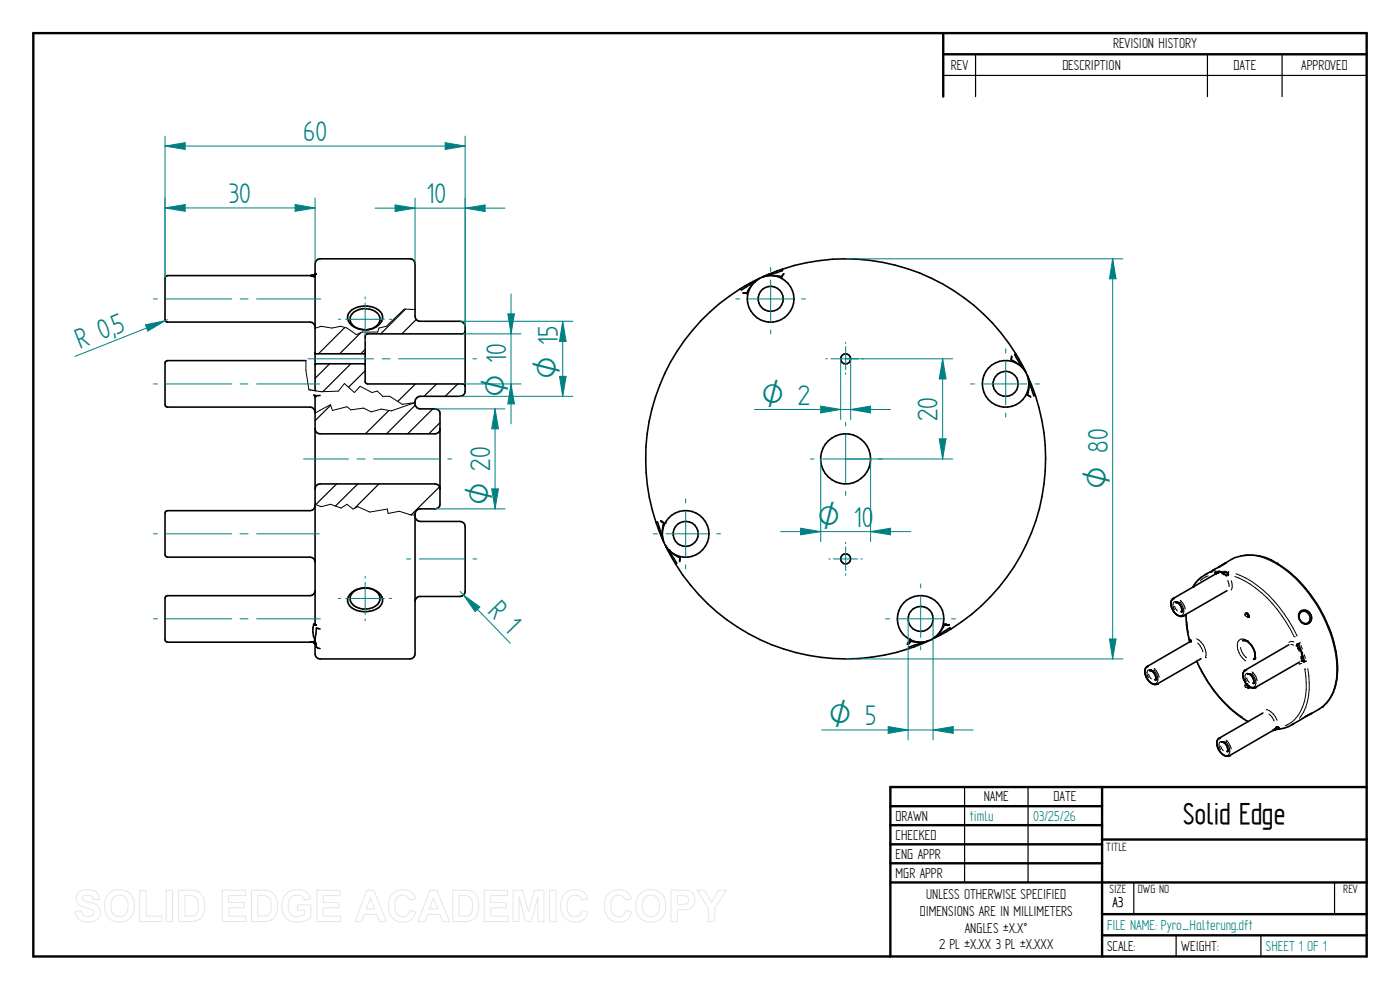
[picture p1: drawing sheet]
<svg xmlns="http://www.w3.org/2000/svg" width="297mm" height="210mm" viewBox="0 0 297 210" stroke-linecap="round" stroke-linejoin="round" font-family="sans-serif">
<g fill="none" stroke="#000" stroke-width=".51">
<path d="M7.1 7h282.8v195.9h-282.8zM200.1 7v13.5M200.1 11.5h89.8M188.9 171h44.9M188.9 175h44.9M188.9 179.1h44.9M233.8 167v35.9M233.8 178.1h56.1M289.9 167h-101v35.9M188.9 183.1h44.9M188.9 187.2h101M233.8 193.9h56.1"/>
<path d="M233.8 198.4h56.1"/>
</g>
<g fill="none" stroke="#000" stroke-width=".25">
<path d="M200.1 16h89.8M207 11.5v9M256.2 11.5v9M272 11.5v9M69.9 77.2l-3.1 3.1M73.2 69.5l-5.6 5.6M74.4 77.2l-5.9 5.9M76.5 70.6l-4.4 4.5M77.5 74.1l-1 1M77.5 78.7l-3.5 3.4M86 65.6l-5.2 5.2M88.3 67.8l-3 3"/>
<path d="M70.1 86l-3.3 3.2M82.5 87.1l-5 4.9M88.1 85.9l-6.1 6.1M88.1 81.4l-3.7 3.7M91.8 86.7l-5.3 5.3M92.6 81.4l-2.6 2.7M93.3 89.7l-2.3 2.3M97.1 81.4l-2.7 2.7M71.4 102.7l-4.4 4.3M75.9 102.7l-4.7 4.7M80.4 102.7l-5.2 5.1M93.3 103.3l-6.1 5.9"/>
<path d="M204.6 167v20.2M218.1 167v20.2M240.5 187.3v6.6M249.5 198.4v4.5M267.5 198.4v4.5M283.1 187.3v6.6"/>
</g>
<g fill="none" stroke="#000" stroke-width=".21">
<path d="M64.9 76.5v2.1l.6 4.1h.3M88.1 65.7l-2.3-.1-3.8 3.6-1.6 .4-.3 .8h-3.3l-1.2 .6-2-1.4-1.3-.4-1.9 .4-2.3-.4-1.3 .4M65.8 82.7l2.4 .4 3.6-.1 1.3-1.6 2.1 1.9 1.2-1.3 2.5 1.3 1.2-.3 1.1 1.1h1.5l2.6 1.7 2.8-.4-5.1 1.8-2.1-.4-2.2 .6-1.6-.8-2.7 .4-.8-.7-3.1 .8-.4-1.2-3.3 1.7M65.8 82.7l.2 .1M66.3 82.8h.3M66.8 107l1.4 .5 1.9-.5 2.2 .8 1.3-.8 1.3 1 1-.5 2.5 1.1 3.8-.6 .1 .9 2.4-.4 2.4 .7 1 .1M263.5 117.9a10.4 10.4 0 0 1 7.8 2 28.8 28.8 0 0 1 12.3 21.2 11.6 11.6 0 0 1-2 7.8M249.2 128.6l.6 1M249.4 127.8h.1M250.3 127.7h.1M250.4 127.8a2.24 2.24 0 0 1 .5 2.6 1.57 1.57 0 0 1-2.1-1.1l-.3-.6M250.4 127.3l.1 .2a2.95 2.95 0 0 1 .9 1.7"/>
<path d="M250.6 128.6a1.06 1.06 0 0 0-1.7-.7 1.74 1.74 0 0 0 .3 1.5M251.8 131.9l.3 2.3M252.3 135.8h.1M252.4 135.8h.1M252.5 136.1h.1M253.9 135.5a3.6 3.6 0 0 1 1.8 4M254.1 136.4l.5 .6 .6 1.3M255.7 139.5h.1M256.3 122.2l-1.7 1M257.4 121.3l-.7 .2M257.8 121.8h.1M257.8 121.6h.1"/>
<path d="M257.8 121.5h.1M258.4 121.5h.1M258.4 121.5h-.1M258.8 121.1l-.5 .1M258.8 121.4h-.1M259.1 121.6l.5 .3M259.1 121.2h-.1M259.6 121.9h.1M259.7 121.2h.5M260.1 122.1v.1M260.4 121.7h.1M260.4 121.8h.1"/>
<path d="M260.5 123.1l.2 1.3M261.2 123.2a2.44 2.44 0 0 1 0 2M262 122.3a22.9 22.9 0 0 1 10.9 9.7l1.6 3M262.2 121.7a23.2 23.2 0 0 1 11.2 10l1.8 3.2M263.2 137.4v.1a3.6 3.6 0 0 0 1.3 2M264.2 130.5l.3 .4M264.3 130.1h.1M264.7 130.3h.1M264.7 130.3l-.5-.2-.1 .5M266.4 139.1a3.8 3.8 0 0 0-2.7-3.5 1.19 1.19 0 0 0-1.2 1.6 4.2 4.2 0 0 0 1.8 3M273.9 136.7l.5 .2M274.5 136.2l-.7-.1-.4 .2"/>
<path d="M274.6 135.1h.1M275 137h-.1M275.3 137.5l.3 .7M275.3 136.6h.1M276 136.9l.3 .8M276 139.2v.6M276.1 138.6h-.1M276.4 138.4l-.1 .1M276.7 138.9l.2 .8M243.7 143l.6 1M243.9 142.2h.1M244.8 142.2h.1"/>
<path d="M244.8 142.2a2.14 2.14 0 0 1 .6 2.7 1.61 1.61 0 0 1-2.1-1.1l-.3-.7M244.9 141.8l.5 .6 .5 1.3M245 143.1a.98 .98 0 0 0-.6-.9 .98 .98 0 0 0-1 .2 1.38 1.38 0 0 0 .3 1.4M254.6 141.7a28 28 0 0 0 9 10.4M259 158.2l.5 1M259.2 157.4h.1M260.1 157.4h.1M260.1 157.4a2.3 2.3 0 0 1 .5 2.7 1.22 1.22 0 0 1-1.7-.7l-.6-1.1M260.1 157l.5 .6 .6 1.3M260.3 158.3a.98 .98 0 0 0-.6-.9 .98 .98 0 0 0-1 .2 1.38 1.38 0 0 0 .3 1.4M264.1 145.3l.2 .6M264.2 145.5h.1"/>
<path d="M264.2 145.5l.3 .3M264.3 145.2h.1M264.5 143.8l.5 1M264.7 143h.1M264.8 145.9h.1M264.8 145.7v.2M265.6 142.9h.1M265.6 142.5a2.98 2.98 0 0 1 1.1 1.9M265.6 143a2.24 2.24 0 0 1 .6 2.6 1.57 1.57 0 0 1-2.1-1.1l-.3-.6M265.9 143.8a1.06 1.06 0 0 0-1.7-.7 1.74 1.74 0 0 0 .3 1.5M268.6 150.5a3.5 3.5 0 0 1 2.3 2.3M269.2 151.5l.7 .7 .4 .8"/>
<path d="M270.3 154.8h.1M270.4 154.6l-.1 .2M270.7 154.3h-.1M271.1 154.5h.1M271.1 154.4h.1M271.2 154.6h.1M271.2 154.5h.1M275.6 140.8h.1M275.8 140.3l-.1 .1M276 140.2h.1M276.1 140.7l-.5 .1M276.6 140.3h.1"/>
<path d="M276.6 140.4h.1M276.8 141.9h.1M276.8 141.9a12.9 12.9 0 0 1-1.5 9.9 5.6 5.6 0 0 1-2.6 2.1M277.5 141.9a13.5 13.5 0 0 1-1.5 10.1l-.3 .4"/>
</g>
<g fill="none" stroke="#000" stroke-width=".34">
<path d="M65.8 58.5h-30.2l-.5 .2-.1 .3v8.8l.3 .5h30.5a1.08 1.08 0 0 1 1 1.1M66.8 58.1l-.3 .6-.1-.2M160 59.9l-1 1.3-.6 1.1-.8-.1M161 59.1l-3.7 2.4-.2-.2M161.2 59l-4.1 2.3M163 58.5a5 5 0 0 0-3.7 7.5 5 5 0 0 0 8.4 0 5 5 0 0 0-3.7-7.5h-1.2M166 57.1a42.4 42.4 0 0 1 49.5 17.9M166 57.1l-4.4 1.7M166 57.1v.3l-4.1 1.4M166.3 58.1l-.2 .2-.2 .4-1.2-.2h-1.7M64.9 76.5h-29.3l-.5 .3-.1 .2v8.9l.3 .4 .3 .1h30.2a1.08 1.08 0 0 1 1 1M66.8 77.4l.3-.2h10.2l.2 .2"/>
<path d="M66.8 74.8l.3 .3h10.2l.2-.3M74.6 65.7a5.1 5.1 0 0 1 6.1 .5 2.06 2.06 0 0 1-.9 3.2 4.3 4.3 0 0 1-5.9-1.3 1.77 1.77 0 0 1 .7-2.4zM75 66.3a4 4 0 0 1 5.4 .6 2.02 2.02 0 0 1-1.4 2.8 3.7 3.7 0 0 1-4.7-1.5 1.79 1.79 0 0 1 .7-1.9zM98.7 70.3l-.1 .3-.5 .2h-20.1l-.5 .3v.3v9.5l.2 .5h20.4l.3 .1 .3 .5M157.1 61.3a42.6 42.6 0 0 0-18 49.5M214.6 75.6l-.1 .7 1 .6 1.4 1M215.5 75l2.2 4.1M215.5 75l-.2 .2 .3 .6 2 3.1M217.9 79.5l1.8 4.4M218 79.8l1.3 4.1h.4M66.5 83.8l.1 .1M66.7 83.9l.1 .2"/>
<path d="M66.8 82.9v-26.9a1.08 1.08 0 0 1 1.1-1.1h19.1a1.08 1.08 0 0 1 1.1 1.1v11.1a1.08 1.08 0 0 0 1 1.1h8.5a1.17 1.17 0 0 1 1.1 1v13.8a1.08 1.08 0 0 1-1.1 1.1h-8.5a1.36 1.36 0 0 0-1.1 1.3 1.36 1.36 0 0 0 1.1 1.3h3.2a1.02 1.02 0 0 1 1 1.1v19.1a1.02 1.02 0 0 1-1 1h-3.2a1.08 1.08 0 0 0-1 1.1v29.7a1.08 1.08 0 0 1-1.1 1.1h-19.1a1.08 1.08 0 0 1-1.1-1.1v-2.1M66.8 84.2v48.3M66.8 91a1.02 1.02 0 0 0 1.1 1h24.4a1.02 1.02 0 0 0 1-1M67.9 83.9h-.8M218.3 80.7l-.1 2-.2 1.1 .7 .4M219.7 83.9a42.5 42.5 0 0 1-17.9 49.5M66.8 107.3a1.08 1.08 0 0 1-1 1h-30.2l-.3 .1-.3 .4v8.9l.1 .2 .5 .3h30.2a1.02 1.02 0 0 1 1 1.1M66.8 103.7a1.02 1.02 0 0 1 1.1-1h24.4a1.02 1.02 0 0 1 1 1M88.1 109.6a1.17 1.17 0 0 0 1 1h8.5a1.08 1.08 0 0 1 1.1 1.1v13.8a1.17 1.17 0 0 1-1.1 1h-8.5a1.08 1.08 0 0 0-1 1.1M139.1 110.8l1.8 4.3M139.1 110.8l.4-.1 1.2 3.9M140.2 110.4v.1"/>
<path d="M140.3 110.6l.5 .3-.1 .5a4.8 4.8 0 0 0-.2 2.6M141.1 115.6l2.2 4.1M141.3 115.9l2.3 3.6-.3 .2M141.9 116.8l2.4 1.6-.1 .7M143.3 119.7a42.3 42.3 0 0 0 49.5 17.9M259.8 119.5l-1.2 .8M259.9 119.5l-2.5 1.4M262 118.3l-2.4 1.3M262 118.3a10 10 0 0 1 8.8 1.2M270.9 119.5a19.6 19.6 0 0 1 5.2 4.3 31.3 31.3 0 0 1 4.8 7.1 26.6 26.6 0 0 1 2.5 7.1l.3 2.6 .1 1.7a9.5 9.5 0 0 1-3.3 7.6M66.5 132.4a4.7 4.7 0 0 0 .3 3.3M66.8 135.7l-.3 .5"/>
<path d="M66.8 135.7l.3 1.6 .8 .3M66.8 125.3a1.08 1.08 0 0 1-1 1.1h-30.2h-.3l-.3 .5v8.8l.1 .3 .5 .2h30.2M67.9 133.4l-.8-.2-.3 2.5M78.5 124.8a3.9 3.9 0 0 0-4.8 2.3 2.96 2.96 0 0 0 3.4 2.7 3.7 3.7 0 0 0 4.1-2.2 2.61 2.61 0 0 0-2-2.5 3.8 3.8 0 0 0-4.9 1.3 2.17 2.17 0 0 0 1.9 2.6 3.8 3.8 0 0 0 4.2-1.2 2.02 2.02 0 0 0-1.4-2.8M192.9 136l2.3 .3M195.7 136.2l-.2 .1M196.7 136.1l-3.9 1.5M196.7 136l-3.9 1.3v.3M197.2 135.8l-.5 .3M200.4 132.4l-.5 1.1-1.1 1.3M201.8 133.4l-4.2 2.3M201.8 133.4l-.3-.2-3.5 2.2"/>
<path d="M248.6 127.3l-.1 .3a2.81 2.81 0 0 0 .6 2.3l.7 .6 .6 .3 .5-.1M248.8 127l-.2 .2M249.5 127.8h.1M249.7 127.8h.1M249.9 127.9l.1 .1M250.1 128l.5 .7 .1 .8M250.7 129.5v.1M251.6 130.3l.2 3.2 .5 2.2M252.3 135.8l.1 .4M252.6 136l-9.2 5.4M254.8 139.7l-9.3 5.4M255 122.4l-1 .8-.9 1.3"/>
<path d="M256.2 121.7l-1.2 .6M257.4 120.9l-1.8 1.1M257.9 121.2l-.1 .2 .7-.1M258.2 121.6l-9.3 5.4M258.5 121.4l-.3 .2M258.5 121.4l.8 .1M259.4 121.5l.8 .6M260.3 125.3l-9.3 5.4M260.6 121.3l-.2 .2-1.9-.2M263.6 135.9h.1M263.8 135.8h.3M264.1 135.8l.4 .2"/>
<path d="M264.6 130.3l.1 .1M264.6 136.1l.5 .4 .8 1.2 .3 .9v.9M264.8 130.5v.1M264.8 130.6v.1M266.1 139.6v.1M273.4 136.8l-9.2 5.4M275.1 136.9l1.1 1.6M275.8 129.8a1.49 1.49 0 0 1 2.3 .5 1.49 1.49 0 0 1-1.1 2.1 1.72 1.72 0 0 1-1.2-2.6zM275.8 130a1.36 1.36 0 0 1 1.8 .1 1.36 1.36 0 0 1 .1 1.8 1.36 1.36 0 0 1-1.7-.1 1.36 1.36 0 0 1-.2-1.8zM275.8 136.4l-.3 .2 .7 1.9M276.2 138.5v1.7M276.2 138.5l.6 1.8h.3"/>
<path d="M243.3 141.4l-.3 .3a2.85 2.85 0 0 0 1.7 3.5l.7-.1M243.3 141.4h.1M244.1 142.2h.1M244.4 142.4l.6 .7 .2 .9M253.9 140.3l.6 1.3a33.8 33.8 0 0 0 4.9 7.1l2.2 2.2 3.2 2.2M258.4 156.8l-.2 .3a2.31 2.31 0 0 0 .2 1.7l.6 .9a1.8 1.8 0 0 0 1.6 .7l.1-.1M258.6 156.6l-.1 .1M259.4 157.4h.1M259.7 157.6l.5 .5 .3 1.1M263.9 142.5l-.2 .3v1l.7 1.3a1.87 1.87 0 0 0 1.8 .8M264.1 142.2l-.2 .2M264.8 145.5v.1"/>
<path d="M264.8 145.7v.1M264.8 143h.1M265 143h.1M265.3 143.2l.1 .1M265.5 143.3l.5 .9v.5M266 144.7v.1M267.9 151.3l-9.2 5.3M270.1 154.9l-9.3 5.4M270.4 154.8l1.1-.2zM270.8 154.3l-.4 .5M273.3 154.1l-1.8 .5M274.5 153.5l-1.1 .6"/>
<path d="M275.6 140.5l-9.4 5.4M276.9 152.1l1.4-.8-4.3 2.5M280.4 150.1l-2.4 1.4M280.5 150h-.1"/>
<circle cx="163.5" cy="63.4" r="2.66"/>
<circle cx="179.4" cy="76.1" r="1.07"/>
<circle cx="179.4" cy="97.4" r="5.3"/>
<circle cx="213.3" cy="81.4" r="4.9"/>
<circle cx="213.3" cy="81.4" r="2.65"/>
<circle cx="145.5" cy="113.3" r="2.66"/>
<circle cx="145.5" cy="113.3" r="4.9"/>
<circle cx="179.4" cy="118.6" r="1.07"/>
<circle cx="195.3" cy="131.3" r="2.65"/>
<circle cx="195.3" cy="131.3" r="4.9"/>
</g>
<g fill="#000">
<circle cx="65.8" cy="58.5" r=".17"/>
<circle cx="65.9" cy="58.5" r=".17"/>
<circle cx="66" cy="58.5" r=".17"/>
<circle cx="66.1" cy="58.5" r=".17"/>
<circle cx="66.2" cy="58.5" r=".17"/>
<circle cx="66.3" cy="58.5" r=".17"/>
<circle cx="66.4" cy="58.5" r=".17"/>
<circle cx="66.4" cy="58.4" r=".17"/>
<circle cx="66.5" cy="58.4" r=".17"/>
<circle cx="66.6" cy="58.4" r=".17"/>
<circle cx="66.6" cy="58.3" r=".17"/>
<circle cx="66.7" cy="58.3" r=".17"/>
<circle cx="66.8" cy="58.2" r=".17"/>
<circle cx="66.8" cy="58.1" r=".17"/>
<circle cx="160" cy="59.9" r=".17"/>
<circle cx="165.8" cy="59.1" r=".17"/>
<circle cx="216.9" cy="77.9" r=".17"/>
<circle cx="66.6" cy="83.9" r=".17"/>
<circle cx="66.7" cy="83.9" r=".17"/>
<circle cx="66.8" cy="84" r=".17"/>
<circle cx="66.8" cy="84.1" r=".17"/>
<circle cx="217.7" cy="83.7" r=".17"/>
<circle cx="140.3" cy="110.6" r=".17"/>
<circle cx="141.1" cy="111" r=".17"/>
<circle cx="141.9" cy="116.8" r=".17"/>
<circle cx="259.9" cy="119.5" r=".17"/>
<circle cx="270.9" cy="119.5" r=".17"/>
<circle cx="65.8" cy="136.2" r=".17"/>
<circle cx="65.9" cy="136.2" r=".17"/>
<circle cx="66" cy="136.2" r=".17"/>
<circle cx="66.1" cy="136.2" r=".17"/>
<circle cx="66.2" cy="136.2" r=".17"/>
<circle cx="66.3" cy="136.2" r=".17"/>
<circle cx="66.4" cy="136.2" r=".17"/>
<circle cx="66.4" cy="136.3" r=".17"/>
<circle cx="66.5" cy="136.3" r=".17"/>
<circle cx="66.5" cy="136.2" r=".17"/>
<circle cx="66.5" cy="132.4" r=".17"/>
<circle cx="66.6" cy="132.5" r=".17"/>
<circle cx="66.6" cy="136.4" r=".17"/>
<circle cx="66.7" cy="132.5" r=".17"/>
<circle cx="66.7" cy="136.4" r=".17"/>
<circle cx="66.8" cy="132.5" r=".17"/>
<circle cx="66.8" cy="136.5" r=".17"/>
<circle cx="66.8" cy="136.6" r=".17"/>
<circle cx="66.8" cy="136.7" r=".17"/>
<circle cx="192.5" cy="136.6" r=".17"/>
<circle cx="192.6" cy="136.6" r=".17"/>
<circle cx="192.6" cy="136.5" r=".17"/>
<circle cx="192.7" cy="136.5" r=".17"/>
<circle cx="192.7" cy="136.4" r=".17"/>
<circle cx="192.7" cy="136.3" r=".17"/>
<circle cx="192.8" cy="136.2" r=".17"/>
<circle cx="192.8" cy="136.3" r=".17"/>
<circle cx="192.8" cy="136.1" r=".17"/>
<circle cx="192.9" cy="136.1" r=".17"/>
<circle cx="192.9" cy="136" r=".17"/>
<circle cx="193" cy="135.6" r=".17"/>
<circle cx="193" cy="135.7" r=".17"/>
<circle cx="198.8" cy="134.8" r=".17"/>
<circle cx="200.4" cy="132.4" r=".17"/>
<circle cx="200.5" cy="132.5" r=".17"/>
<circle cx="200.6" cy="132.5" r=".17"/>
<circle cx="200.7" cy="132.5" r=".17"/>
<circle cx="200.8" cy="132.5" r=".17"/>
<circle cx="200.9" cy="132.5" r=".17"/>
<circle cx="201" cy="132.5" r=".17"/>
<circle cx="201.1" cy="132.5" r=".17"/>
<circle cx="201.2" cy="132.5" r=".17"/>
<circle cx="248.6" cy="127.2" r=".17"/>
<circle cx="248.9" cy="127" r=".17"/>
<circle cx="248.9" cy="126.9" r=".17"/>
<circle cx="249.4" cy="127.8" r=".17"/>
<circle cx="249.5" cy="127.8" r=".17"/>
<circle cx="249.6" cy="127.8" r=".17"/>
<circle cx="249.7" cy="127.8" r=".17"/>
<circle cx="249.8" cy="127.8" r=".17"/>
<circle cx="249.9" cy="127.8" r=".17"/>
<circle cx="249.9" cy="127.9" r=".17"/>
<circle cx="250" cy="128" r=".17"/>
<circle cx="250.6" cy="129.8" r=".17"/>
<circle cx="250.7" cy="129.7" r=".17"/>
<circle cx="250.7" cy="129.6" r=".17"/>
<circle cx="250.7" cy="129.5" r=".17"/>
<circle cx="250.9" cy="130.7" r=".17"/>
<circle cx="251" cy="130.6" r=".17"/>
<circle cx="252.3" cy="135.7" r=".17"/>
<circle cx="252.3" cy="135.8" r=".17"/>
<circle cx="252.4" cy="135.8" r=".17"/>
<circle cx="252.5" cy="136" r=".17"/>
<circle cx="252.5" cy="135.9" r=".17"/>
<circle cx="252.5" cy="136.1" r=".17"/>
<circle cx="253.1" cy="124.5" r=".17"/>
<circle cx="257.3" cy="120.9" r=".17"/>
<circle cx="257.4" cy="120.9" r=".17"/>
<circle cx="257.8" cy="121.8" r=".17"/>
<circle cx="258.2" cy="121.6" r=".17"/>
<circle cx="258.6" cy="120.3" r=".17"/>
<circle cx="259.4" cy="121.5" r=".17"/>
<circle cx="260.2" cy="122" r=".17"/>
<circle cx="260.2" cy="122.1" r=".17"/>
<circle cx="260.3" cy="122" r=".17"/>
<circle cx="260.4" cy="121.9" r=".17"/>
<circle cx="263.7" cy="135.9" r=".17"/>
<circle cx="263.7" cy="135.8" r=".17"/>
<circle cx="263.9" cy="135.8" r=".17"/>
<circle cx="264.1" cy="135.8" r=".17"/>
<circle cx="264.3" cy="130.1" r=".17"/>
<circle cx="264.4" cy="130.1" r=".17"/>
<circle cx="264.5" cy="130.2" r=".17"/>
<circle cx="264.5" cy="136" r=".17"/>
<circle cx="264.5" cy="136.1" r=".17"/>
<circle cx="264.6" cy="136.1" r=".17"/>
<circle cx="264.6" cy="130.3" r=".17"/>
<circle cx="264.7" cy="130.4" r=".17"/>
<circle cx="264.8" cy="130.9" r=".17"/>
<circle cx="264.8" cy="130.6" r=".17"/>
<circle cx="264.8" cy="130.8" r=".17"/>
<circle cx="264.8" cy="130.7" r=".17"/>
<circle cx="265.9" cy="139.9" r=".17"/>
<circle cx="266" cy="139.8" r=".17"/>
<circle cx="266.1" cy="139.7" r=".17"/>
<circle cx="266.2" cy="139.5" r=".17"/>
<circle cx="275.1" cy="136.9" r=".17"/>
<circle cx="275.2" cy="136.8" r=".17"/>
<circle cx="275.2" cy="136.6" r=".17"/>
<circle cx="275.2" cy="136.7" r=".17"/>
<circle cx="275.3" cy="136.7" r=".17"/>
<circle cx="275.3" cy="136.6" r=".17"/>
<circle cx="243.3" cy="141.4" r=".17"/>
<circle cx="243.4" cy="141.4" r=".17"/>
<circle cx="243.9" cy="142.2" r=".17"/>
<circle cx="244" cy="142.2" r=".17"/>
<circle cx="244.1" cy="142.2" r=".17"/>
<circle cx="244.2" cy="142.2" r=".17"/>
<circle cx="244.3" cy="142.3" r=".17"/>
<circle cx="244.4" cy="142.3" r=".17"/>
<circle cx="245" cy="144.2" r=".17"/>
<circle cx="245.1" cy="144.2" r=".17"/>
<circle cx="245.1" cy="144.1" r=".17"/>
<circle cx="245.2" cy="144.1" r=".17"/>
<circle cx="245.2" cy="144" r=".17"/>
<circle cx="245.2" cy="143.7" r=".17"/>
<circle cx="245.4" cy="145.1" r=".17"/>
<circle cx="245.5" cy="145.1" r=".17"/>
<circle cx="258.5" cy="156.7" r=".17"/>
<circle cx="258.6" cy="156.6" r=".17"/>
<circle cx="258.7" cy="156.6" r=".17"/>
<circle cx="259.2" cy="157.4" r=".17"/>
<circle cx="259.3" cy="157.4" r=".17"/>
<circle cx="259.4" cy="157.4" r=".17"/>
<circle cx="259.5" cy="157.4" r=".17"/>
<circle cx="259.5" cy="157.5" r=".17"/>
<circle cx="259.6" cy="157.5" r=".17"/>
<circle cx="259.7" cy="157.5" r=".17"/>
<circle cx="260.3" cy="159.4" r=".17"/>
<circle cx="260.4" cy="159.4" r=".17"/>
<circle cx="260.4" cy="159.3" r=".17"/>
<circle cx="260.4" cy="159.2" r=".17"/>
<circle cx="260.5" cy="159.2" r=".17"/>
<circle cx="260.5" cy="159" r=".17"/>
<circle cx="263.9" cy="142.4" r=".17"/>
<circle cx="264.2" cy="142.2" r=".17"/>
<circle cx="264.2" cy="142.1" r=".17"/>
<circle cx="264.3" cy="145.2" r=".17"/>
<circle cx="264.3" cy="145.1" r=".17"/>
<circle cx="264.4" cy="145.1" r=".17"/>
<circle cx="264.4" cy="145.2" r=".17"/>
<circle cx="264.5" cy="145.2" r=".17"/>
<circle cx="264.7" cy="145.4" r=".17"/>
<circle cx="264.7" cy="143" r=".17"/>
<circle cx="264.7" cy="145.5" r=".17"/>
<circle cx="264.8" cy="143" r=".17"/>
<circle cx="264.8" cy="145.5" r=".17"/>
<circle cx="264.8" cy="145.9" r=".17"/>
<circle cx="264.8" cy="145.8" r=".17"/>
<circle cx="264.8" cy="145.6" r=".17"/>
<circle cx="264.8" cy="145.7" r=".17"/>
<circle cx="264.9" cy="143" r=".17"/>
<circle cx="265" cy="143" r=".17"/>
<circle cx="265.1" cy="143" r=".17"/>
<circle cx="265.2" cy="143.1" r=".17"/>
<circle cx="265.4" cy="143.3" r=".17"/>
<circle cx="265.9" cy="144.9" r=".17"/>
<circle cx="265.9" cy="145" r=".17"/>
<circle cx="265.9" cy="144.8" r=".17"/>
<circle cx="266" cy="144.8" r=".17"/>
<circle cx="266" cy="144.7" r=".17"/>
<circle cx="266.2" cy="145.9" r=".17"/>
<circle cx="266.3" cy="145.8" r=".17"/>
<circle cx="270" cy="154.9" r=".17"/>
<circle cx="270.1" cy="154.9" r=".17"/>
<circle cx="270.2" cy="154.9" r=".17"/>
<circle cx="270.3" cy="154.8" r=".17"/>
<circle cx="270.3" cy="154.9" r=".17"/>
<circle cx="270.4" cy="154.8" r=".17"/>
<circle cx="270.8" cy="154.3" r=".17"/>
<circle cx="270.9" cy="154.3" r=".17"/>
<circle cx="271" cy="154.3" r=".17"/>
<circle cx="271.1" cy="154.3" r=".17"/>
<circle cx="271.1" cy="154.4" r=".17"/>
<circle cx="276.2" cy="140.2" r=".17"/>
<circle cx="276.3" cy="140.2" r=".17"/>
<circle cx="276.3" cy="140.3" r=".17"/>
<circle cx="276.4" cy="140.3" r=".17"/>
<circle cx="280.5" cy="150" r=".17"/>
<circle cx="260.7" cy="160.3" r=".17"/>
<circle cx="260.8" cy="160.3" r=".17"/>
</g>
<g fill="none" stroke="#008080" stroke-width=".21">
<path d="M163.5 56.7v.9M163.5 59.4v8.8M32.6 63.4h.8M35.2 63.4h13.9M50.9 63.4h1.7M54.4 63.4h13.6M71.8 67.7h.5M73.3 67.7h8.2M77.5 63v.4M77.5 64.3v6.8M77.5 72v.4M82.6 67.7h.5"/>
<path d="M156.1 63.4h.8M158.7 63.4h9.6M163.5 70v.8M170.1 63.4h.8M175.2 76.1h.3M176.3 76.1h5.8M179.4 72.6v.3M179.4 73.5v4.9M179.4 79.1v.3M182.9 76.1h.3M213.4 74v.9M213.4 76.7v9.2"/>
<path d="M32.6 81.4h.8M35.2 81.4h13.9M50.9 81.4h1.7M54.4 81.4h13.4M171.9 97.4h.8M174.1 97.4v17.5M174.5 97.4h10M179.4 89.6v.8M179.4 92.2v10.2M184.7 97.4v17.5M186.3 97.4h.9M205.9 81.4h.9"/>
<path d="M208.5 81.4h9.3M213.4 87.6v.9M219.6 81.4h.9M32.6 113.2h.8M35.2 113.2h13.9M50.9 113.2h1.7M54.4 113.2h13.3M86.3 118.6h.8M88.9 118.6h9.6M100.3 118.6h.8M138.6 113.2h.9M141.3 113.2h8.9"/>
<path d="M145.5 105.8v.9M145.5 108.5v9.5M145.5 119.8v.9M152.1 113.2h.8M169.8 112.1l4.3 .7-4.3 .7zM175.9 118.6h.2M176.8 118.6h5.1M179.4 104.2v.9M179.4 115v.3M179.4 116v5M182.6 118.6h.3M32.6 131.3h.8"/>
<path d="M35.2 131.3h13.9M50.9 131.3h1.7M54.4 131.3h13.6M71.8 127h.5M73.3 127h8.2M77.5 122.3v.3M77.5 123.5v6.9M77.5 131.3v.4M82.6 127h.5M179.4 121.7v.3M187.9 131.3h.8M190.5 131.3h9.6"/>
<path d="M195.3 123.9v.8M195.3 126.5v8.7M195.3 137v.9M201.8 131.3h.9"/>
</g>
<path d="M169.8 112.1l4.3 .7-4.3 .7z" fill="#008080"/>
<path d="M184.7 112.8l4.2-.7v1.4z" fill="none" stroke="#008080" stroke-width=".21"/>
<path d="M184.7 112.8l4.2-.7v1.4z" fill="#008080"/>
<path d="M178.4 76.1v12.9M180.5 76.1v12.9M174.1 86.1l4.3 .8-4.3 .7zM165.6 112.8h27.6" fill="none" stroke="#008080" stroke-width=".21"/>
<path d="M174.1 86.1l4.3 .8-4.3 .7z" fill="#008080"/>
<path d="M180.5 86.9l4.2-.8v1.5z" fill="none" stroke="#008080" stroke-width=".21"/>
<path d="M180.5 86.9l4.2-.8v1.5z" fill="#008080"/>
<path d="M179.4 54.9h58.8M160.1 86.9h28.8M179.4 139.8h58.8M235.4 135.6h1.4l-.7 4.2z" fill="none" stroke="#008080" stroke-width=".21"/>
<path d="M235.4 135.6h1.4l-.7 4.2z" fill="#008080"/>
<path d="M236.1 54.9l.7 4.2h-1.4z" fill="none" stroke="#008080" stroke-width=".21"/>
<path d="M236.1 54.9l.7 4.2h-1.4z" fill="#008080"/>
<path d="M236.1 54.9v84.9M179.4 76.1h22.7M179.4 97.4h22.7M199.3 93.1h1.4l-.7 4.3z" fill="none" stroke="#008080" stroke-width=".21"/>
<path d="M199.3 93.1h1.4l-.7 4.3z" fill="#008080"/>
<path d="M200 76.1l.7 4.3h-1.4z" fill="none" stroke="#008080" stroke-width=".21"/>
<path d="M200 76.1l.7 4.3h-1.4z" fill="#008080"/>
<path d="M200 76.1v21.3M192.7 131.3v25.7M198 131.3v25.7M188.4 154.1l4.3 .8-4.3 .7z" fill="none" stroke="#008080" stroke-width=".21"/>
<path d="M188.4 154.1l4.3 .8-4.3 .7z" fill="#008080"/>
<path d="M198 154.9l4.2-.8v1.5z" fill="none" stroke="#008080" stroke-width=".21"/>
<path d="M198 154.9l4.2-.8v1.5z" fill="#008080"/>
<path d="M35 28.9v30.1M35 31l4.3-.7v1.4zM98.7 28.9v40.3M174.3 154.9h32.2" fill="none" stroke="#008080" stroke-width=".21"/>
<path d="M35 31l4.3-.7v1.4z" fill="#008080"/>
<path d="M94.4 30.3l4.3 .7-4.3 .7z" fill="none" stroke="#008080" stroke-width=".21"/>
<path d="M94.4 30.3l4.3 .7-4.3 .7z" fill="#008080"/>
<path d="M35 31h63.7M35 42v17M35 44.1l4.3-.7v1.4zM66.8 42v14" fill="none" stroke="#008080" stroke-width=".21"/>
<path d="M35 44.1l4.3-.7v1.4z" fill="#008080"/>
<path d="M62.6 43.4l4.2 .7-4.2 .7z" fill="none" stroke="#008080" stroke-width=".21"/>
<path d="M62.6 43.4l4.2 .7-4.2 .7z" fill="#008080"/>
<path d="M35 44.1h31.8M83.8 43.5l4.3 .7-4.3 .7zM88.1 42v14M98.7 42v27.2" fill="none" stroke="#008080" stroke-width=".21"/>
<path d="M83.8 43.5l4.3 .7-4.3 .7z" fill="#008080"/>
<path d="M98.7 44.2l4.2-.7v1.4z" fill="none" stroke="#008080" stroke-width=".21"/>
<path d="M98.7 44.2l4.2-.7v1.4z" fill="#008080"/>
<path d="M79.6 44.2h27.5M65.3 76.1h13.9M81.1 76.1h1.7M84.5 76.1h14M98.1 70.8h12.4M100.3 76.1h.8M107.7 66.6h1.4l-.7 4.2zM98.1 81.4h12.4" fill="none" stroke="#008080" stroke-width=".21"/>
<path d="M107.7 66.6h1.4l-.7 4.2z" fill="#008080"/>
<path d="M108.4 81.4l.7 4.3h-1.4z" fill="none" stroke="#008080" stroke-width=".21"/>
<path d="M108.4 81.4l.7 4.3h-1.4z" fill="#008080"/>
<path d="M97.6 68.2h23.9M108.4 62.4v27.5M119.4 68.2l.7 4.2h-1.4zM97.6 84.1h23.9" fill="none" stroke="#008080" stroke-width=".21"/>
<path d="M119.4 68.2l.7 4.2h-1.4z" fill="#008080"/>
<path d="M118.7 79.8h1.4l-.7 4.3z" fill="none" stroke="#008080" stroke-width=".21"/>
<path d="M118.7 79.8h1.4l-.7 4.3z" fill="#008080"/>
<path d="M119.4 68.2v15.9M64.4 97.4h9.6M75.7 97.4h1.8M79.2 97.4h14M92.3 86.7h14.8M95 97.4h.8M105 86.7l.7 4.3h-1.4zM92.3 107.9h14.8" fill="none" stroke="#008080" stroke-width=".21"/>
<path d="M105 86.7l.7 4.3h-1.4z" fill="#008080"/>
<path d="M104.3 103.7h1.4l-.7 4.2z" fill="none" stroke="#008080" stroke-width=".21"/>
<path d="M104.3 103.7h1.4l-.7 4.2z" fill="#008080"/>
<path d="M30.9 68.9l4.2-.9-3.7 2.2zM35.6 67.8l-19.7 7.8M105 86.7v21.2" fill="none" stroke="#008080" stroke-width=".21"/>
<path d="M30.9 68.9l4.2-.9-3.7 2.2z" fill="#008080"/>
<path d="M97.6 125.5l10.6 10.9M98.3 126.2l3.5 2.6-1 1z" fill="none" stroke="#008080" stroke-width=".21"/>
<path d="M98.3 126.2l3.5 2.6-1 1z" fill="#008080"/>
<g fill="none" stroke="#e6e6e6" stroke-width=".21">
<path d="M16.6 189.4a3.1 3.1 0 0 1 4.1 .2l.4 1.2h-1.3a1.26 1.26 0 0 0-1.1-.9 1.26 1.26 0 0 0-1.3 .6l.2 .4 .8 .4a3.8 3.8 0 0 1 2.6 1.2 2.14 2.14 0 0 1-.2 2.3 2.14 2.14 0 0 1-2.2 .8 2.4 2.4 0 0 1-2.7-2.3l1.3-.1a1.43 1.43 0 0 0 1.2 1.3 1.43 1.43 0 0 0 1.5-.9 1.27 1.27 0 0 0-1.3-.9 2.44 2.44 0 0 1-2.4-2.1l.1-.7zM23.1 189.6a3.3 3.3 0 0 1 3.9-.5 3.3 3.3 0 0 1 1.5 3.6 3.2 3.2 0 0 1-3.7 2.9 3.2 3.2 0 0 1-2.6-3.9l.3-1.2zM24 190.4a1.85 1.85 0 0 1 2.3-.3 1.85 1.85 0 0 1 .9 2.1 1.85 1.85 0 0 1-.9 2 1.85 1.85 0 0 1-2.2-.3 3.2 3.2 0 0 1-.1-3.5zM29.6 188.9h1.4v5.5h3.3v1.1h-4.7zM35.3 188.8h1.3v6.7h-1.3zM37.9 188.8h2.4a2.84 2.84 0 0 1 3.1 3.4 2.79 2.79 0 0 1-3 3.3h-2.5zM39.2 190a2.79 2.79 0 0 1 2.5 .5 3.4 3.4 0 0 1-.3 3.6l-.5 .2-1.7 .1zM47.2 188.8h4.9v1.2h-3.6v1.4h3.3v1.2h-3.3v1.8h3.7v1.1h-5zM53.3 188.8h2.5a2.84 2.84 0 0 1 3.1 3.4 2.79 2.79 0 0 1-3 3.3h-2.6zM54.7 190a2.79 2.79 0 0 1 2.5 .5 3.4 3.4 0 0 1-.3 3.6l-.6 .2-1.6 .1zM60.6 189.7a3.4 3.4 0 0 1 5 .2l.3 .8-1.3 .2a1.82 1.82 0 0 0-2.3-.9 1.82 1.82 0 0 0-1.2 2.1 2.05 2.05 0 0 0 1.1 2.2 2.05 2.05 0 0 0 2.4-.4v-.8h-1.5v-1.2h2.9v2.7a3.9 3.9 0 0 1-5.6-.3 4 4 0 0 1 .2-4.6zM67.2 188.8h4.9v1.2h-3.5v1.4h3.3v1.2h-3.3v1.8h3.7v1.1h-5.1z"/>
<path d="M77.8 188.8h1.5l2.7 6.7h-1.5l-.6-1.5h-2.6l-.5 1.5h-1.5zM78.6 190.4l.9 2.4h-1.8zM83.3 189.6a2.88 2.88 0 0 1 4.9 1.1l-1.3 .3a1.6 1.6 0 0 0-1.9-1.1 1.6 1.6 0 0 0-1.2 1.8 2.26 2.26 0 0 0 1.3 2.7 1.52 1.52 0 0 0 1.9-1.3l1.2 .4a2.98 2.98 0 0 1-3.5 2.1 2.98 2.98 0 0 1-2.3-3.4l.2-1.4zM91.2 188.8h1.5l2.6 6.7h-1.4l-.6-1.5h-2.6l-.6 1.5h-1.4zM92 190.4l.9 2.4h-1.8zM96.1 188.8h2.4a2.84 2.84 0 0 1 3.1 3.4 2.79 2.79 0 0 1-3 3.3h-2.5zM97.4 190a2.79 2.79 0 0 1 2.5 .5 3.4 3.4 0 0 1-.3 3.6l-.6 .2-1.6 .1zM102.7 188.8h5v1.2h-3.6v1.4h3.3v1.2h-3.3v1.8h3.7v1.1h-5.1zM108.8 188.8h2.1l1.2 4.6 1.3-4.6h2v6.7h-1.3v-5.2l-1.4 5.2h-1.2l-1.4-5.2v5.2h-1.3zM116.6 188.8h1.3v6.7h-1.3zM119.8 189.6a2.88 2.88 0 0 1 4.9 1.1l-1.3 .3a1.6 1.6 0 0 0-1.8-1.1 1.6 1.6 0 0 0-1.3 1.8 2.26 2.26 0 0 0 1.3 2.7 1.52 1.52 0 0 0 1.9-1.3l1.3 .4a2.98 2.98 0 0 1-3.5 2.1 2.98 2.98 0 0 1-2.3-3.4l.2-1.4zM129.1 189.6a2.88 2.88 0 0 1 4.9 1.1l-1.3 .3a1.6 1.6 0 0 0-1.9-1.1 1.6 1.6 0 0 0-1.2 1.8 2.26 2.26 0 0 0 1.3 2.7 1.52 1.52 0 0 0 1.9-1.3l1.2 .4a2.98 2.98 0 0 1-3.5 2.1 2.98 2.98 0 0 1-2.3-3.4l.2-1.4z"/>
<path d="M135.8 189.6a3.3 3.3 0 0 1 3.9-.5 3.3 3.3 0 0 1 1.5 3.6 3.2 3.2 0 0 1-3.6 2.9 3.2 3.2 0 0 1-2.7-3.9l.3-1.2zM136.8 190.4a1.85 1.85 0 0 1 2.2-.3 1.85 1.85 0 0 1 .9 2.1 1.85 1.85 0 0 1-.9 2 1.85 1.85 0 0 1-2.2-.3 3.2 3.2 0 0 1 0-3.5zM142.4 188.8h2.1a2.48 2.48 0 0 1 2.7 1.1 2.12 2.12 0 0 1-.1 2.2 2.12 2.12 0 0 1-2.1 .9h-1.3v2.5h-1.3zM143.7 190h.7a1.26 1.26 0 0 1 1.7 .9 1.17 1.17 0 0 1-1.6 1h-.8zM147.8 188.8h1.6l1.6 2.7 1.5-2.7h1.6l-2.5 3.9v2.8h-1.3v-2.8z"/>
</g>
<text font-size="7.1" x="251" y="174.8">Solid Edge</text>
<g font-size="6.8" fill="#008080">
<text x="64.3" y="29.9">60</text>
<text x="48.6" y="43.1">30</text>
<text x="90.5" y="43.1">10</text>
<text x="24.7" y="71" transform="rotate(-22 24.7 71)">5</text>
<text x="16.9" y="74.1" transform="rotate(-22 16.9 74.1)">R 0,</text>
<text x="107.4" y="77" transform="rotate(-90 107.4 77)">10</text>
<text x="198.9" y="89.3" transform="rotate(-90 198.9 89.3)">20</text>
<text x="103.3" y="129.8" transform="rotate(46 103.3 129.8)">R 1</text>
</g>
<g font-size="6.6" fill="#008080">
<text x="118.3" y="80.5" transform="rotate(-90 118.3 80.5)">O 15</text>
<text x="107.4" y="84.3" transform="rotate(-90 107.4 84.3)">O</text>
<text x="161.5" y="85.8">O 2</text>
<text x="104" y="107.1" transform="rotate(-90 104 107.1)">O 20</text>
<text x="235" y="103.8" transform="rotate(-90 235 103.8)">O 80</text>
<text x="173.4" y="111.7">O 10</text>
<text x="175.8" y="153.8">O 5</text>
</g>
<g font-size="3.4">
<text x="236.1" y="10.3">REVISION HISTORY</text>
<text x="201.7" y="14.8">REV</text>
<text x="225.4" y="14.8">DESCRIPTION</text>
<text x="261.7" y="14.8">DATE</text>
<text x="276" y="14.8">APPROVED</text>
<text x="208.7" y="170">NAME</text>
<text x="223.5" y="170">DATE</text>
<text x="190" y="174.1">DRAWN</text>
<text x="190" y="178.1">CHECKED</text>
<text x="190" y="182.2">ENG APPR</text>
<text x="190" y="186.2">MGR APPR</text>
<text x="196.5" y="190.8">UNLESS OTHERWISE SPECIFIED</text>
<text x="195.1" y="194.3">DIMENSIONS ARE IN MILLIMETERS</text>
<text x="204.7" y="197.8">ANGLES ±X.X°</text>
<text x="236" y="192.5">A3</text>
<text x="199.2" y="201.4">2 PL ±X.XX 3 PL ±X.XXX</text>
<text x="234.9" y="201.7">SCALE:</text>
<text x="250.6" y="201.7">WEIGHT:</text>
</g>
<g font-size="3.4" fill="#008080">
<text x="205.7" y="174.1">timlu</text>
<text x="219.2" y="174.1">03/25/26</text>
<text x="234.9" y="197.2">FILE NAME: Pyro_Halterung.dft</text>
<text x="268.6" y="201.7">SHEET 1 OF 1</text>
</g>
<g font-size="2.9">
<text x="234.7" y="180.4">TITLE</text>
<text x="235.4" y="189.5">SIZE</text>
<text x="241.4" y="189.5">DWG NO</text>
<text x="285" y="189.5">REV</text>
</g>
</svg>
